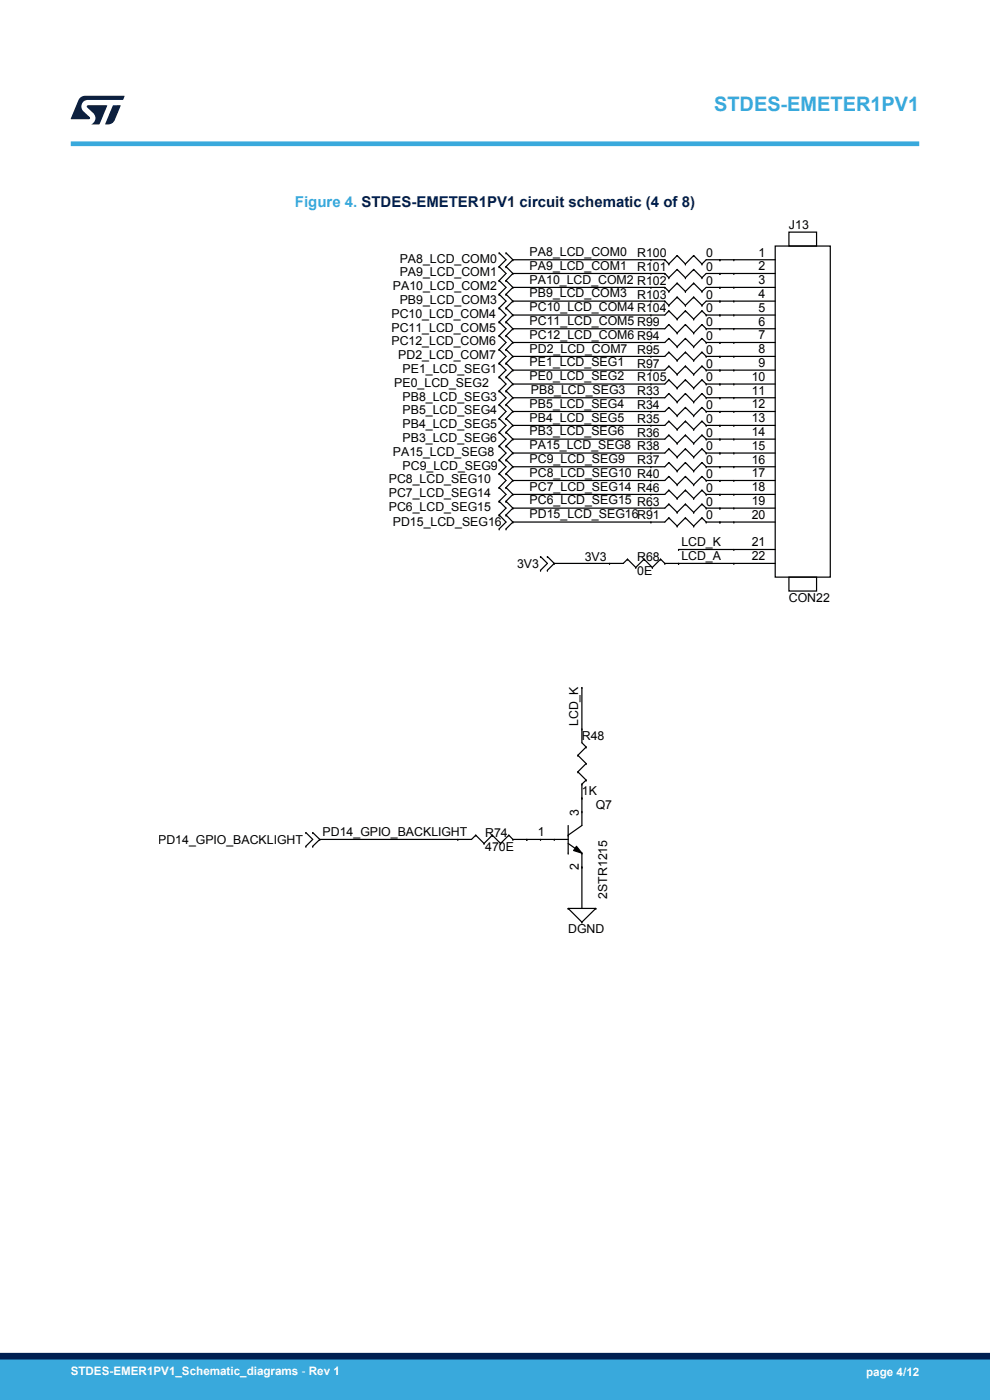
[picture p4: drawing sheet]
<svg xmlns="http://www.w3.org/2000/svg" width="210mm" height="297mm" viewBox="0 0 210 297" stroke-linecap="round" stroke-linejoin="round" font-family="sans-serif">
<g fill="none" stroke="#000" stroke-width=".26">
<path d="M105.9 53.7l1.4 1.4-1.4 1.5M105.9 56.6l1.4 1.4-1.4 1.5M105.9 59.5l1.4 1.5-1.4 1.4M105.9 53.7h.1M105.9 56.6h.1M105.9 59.5h.1M107.3 56.6h.1M107.3 53.7h.1M107.3 59.5h.1M107.3 53.7l1.5 1.4M107.3 56.6l1.5 1.4M107.3 59.5l1.5 1.5"/>
<path d="M108.8 58h32.2M108.8 55.1h32.2M108.8 55.1h.1M108.8 58h.1M108.8 55.1l-1.5 1.5M108.8 58l-1.5 1.5M138.1 58h.1M138.1 55.1h.1M141 58h.1M141 55.1h.1M141 58l.9 .9M141 55.1l.9 .9"/>
<path d="M141.9 58.9h.1M141.9 56h.1M143.6 57.2l1.8 1.7M143.6 54.2l1.8 1.8M143.6 57.2h.1M143.6 54.2h.1M143.6 57.2l-1.7 1.7M143.6 54.2l-1.7 1.8M145.4 58.9h.1M145.4 56h.1M147.1 57.2h.1M147.1 54.2h.1"/>
<path d="M147.1 57.2l-1.7 1.7M147.1 54.2l-1.7 1.8M147.1 57.2l1.8 1.7M147.1 54.2l1.8 1.8M148.9 58.9h.1M148.9 56h.1M152.7 58h.1M152.7 55.1h.1M155.7 58h.1M155.7 55.1h.1M164.4 52.2h11.7v70.2h-11.7zM164.4 55.1h-14.6l-.9 .9"/>
<path d="M164.4 58h-14.6l-.9 .9M167.3 49.2h5.9v3h-5.9zM105.9 62.4l1.4 1.5-1.4 1.4M105.9 65.3l1.4 1.5-1.4 1.5M105.9 68.3l1.4 1.4-1.4 1.5M105.9 71.2l1.4 1.5-1.4 1.5M105.9 74.2l1.4 1.4-1.4 1.5M105.9 77.1l1.4 1.4-1.4 1.5M105.9 80l1.4 1.5-1.4 1.4M105.9 62.4h.1M105.9 65.3h.1M105.9 68.3h.1"/>
<path d="M105.9 71.2h.1M105.9 74.2h.1M105.9 77.1h.1M105.9 80h.1M107.3 62.4h.1M107.3 65.3h.1M107.3 68.3h.1M107.3 71.2h.1M107.3 74.2h.1M107.3 77.1h.1M107.3 80h.1M107.3 62.4l1.5 1.5"/>
<path d="M107.3 65.3l1.5 1.5M107.3 68.3l1.5 1.4M107.3 71.2l1.5 1.5M107.3 74.2l1.5 1.4M107.3 77.1l1.5 1.4M107.3 80l1.5 1.5M108.8 61h32.2M108.8 63.9h32.2M108.8 75.6h.1M108.8 61h.1M108.8 63.9h.1M108.8 66.8h.1"/>
<path d="M108.8 78.5h.1M108.8 69.7h.1M108.8 72.7h.1M108.8 61l-1.5 1.4M108.8 63.9l-1.5 1.4M108.8 66.8l-1.5 1.5M108.8 69.7l-1.5 1.5M108.8 72.7l-1.5 1.5M108.8 75.6l-1.5 1.5M108.8 78.5l-1.5 1.5M138.1 66.8h.1M138.1 61h.1"/>
<path d="M138.1 72.7h.1M138.1 69.7h.1M138.1 78.5h.1M138.1 63.9h.1M138.1 75.6h.1M141 61h.1M141 63.9h.1M141 61l.9 .8M141 63.9l.9 .9M141.9 71.8l-.9 .9h-32.2M141.9 65.9l-.9 .9h-32.2M141.9 68.8l-.9 .9h-32.2"/>
<path d="M141.9 74.7l-.9 .9h-32.2M141.9 77.7l-.9 .8h-32.2M141.9 65.9h.1M141.9 61.8h.1M141.9 71.8h.1M141.9 68.8h.1M141.9 77.7h.1M141.9 64.8h.1M141.9 74.7h.1M141.9 65.9l1.7 1.8M141.9 71.8l1.7 1.8M141.9 68.8l1.7 1.8"/>
<path d="M141.9 77.7l1.7 1.7M141.9 74.7l1.7 1.8M143.6 60.1l1.8 1.7M143.6 63l1.8 1.8M143.6 67.7h.1M143.6 60.1h.1M143.6 73.6h.1M143.6 70.6h.1M143.6 79.4h.1M143.6 63h.1M143.6 76.5h.1M143.6 60.1l-1.7 1.7"/>
<path d="M143.6 63l-1.7 1.8M145.4 65.9h.1M145.4 61.8h.1M145.4 71.8h.1M145.4 68.8h.1M145.4 77.7h.1M145.4 64.8h.1M145.4 74.7h.1M145.4 65.9l1.7 1.8M145.4 71.8l1.7 1.8M145.4 68.8l1.7 1.8M145.4 77.7l1.7 1.7"/>
<path d="M145.4 74.7l1.7 1.8M145.4 65.9l-1.8 1.8M145.4 71.8l-1.8 1.8M145.4 68.8l-1.8 1.8M145.4 77.7l-1.8 1.7M145.4 74.7l-1.8 1.8M147.1 67.7h.1M147.1 60.1h.1M147.1 73.6h.1M147.1 70.6h.1M147.1 79.4h.1M147.1 63h.1"/>
<path d="M147.1 76.5h.1M147.1 60.1l-1.7 1.7M147.1 63l-1.7 1.8M147.1 60.1l1.8 1.7M147.1 63l1.8 1.8M148.9 65.9l-1.8 1.8M148.9 71.8l-1.8 1.8M148.9 68.8l-1.8 1.8M148.9 77.7l-1.8 1.7M148.9 74.7l-1.8 1.8M148.9 65.9h.1M148.9 61.8h.1"/>
<path d="M148.9 71.8h.1M148.9 68.8h.1M148.9 77.7h.1M148.9 64.8h.1M148.9 74.7h.1M148.9 65.9l.9 .9M148.9 71.8l.9 .9M148.9 68.8l.9 .9M148.9 77.7l.9 .8M148.9 74.7l.9 .9M149.8 66.8h.1M149.8 72.7h.1"/>
<path d="M149.8 69.7h.1M149.8 78.5h.1M149.8 75.6h.1M149.8 66.8h14.6M149.8 69.7h14.6M149.8 75.6h14.6M149.8 72.7h14.6M149.8 78.5h14.6M152.7 66.8h.1M152.7 61h.1M152.7 72.7h.1M152.7 69.7h.1"/>
<path d="M152.7 78.5h.1M152.7 63.9h.1M152.7 75.6h.1M155.7 63.9h.1M155.7 69.7h.1M155.7 75.6h.1M155.7 61h.1M155.7 66.8h.1M155.7 72.7h.1M155.7 78.5h.1M164.4 63.9h-14.6l-.9 .9M164.4 61h-14.6l-.9 .8"/>
<path d="M105.9 88.8l1.4 1.4-1.4 1.5M105.9 91.7l1.4 1.5-1.4 1.4M105.9 94.6l1.4 1.5-1.4 1.5M105.9 97.6l1.4 1.4-1.4 1.5M105.9 82.9l1.4 1.5-1.4 1.4M105.9 85.8l1.4 1.5-1.4 1.5M105.9 88.8h.1M105.9 91.7h.1M105.9 94.6h.1M105.9 97.6h.1M105.9 82.9h.1M105.9 85.8h.1"/>
<path d="M107.3 91.7h.1M107.3 88.8h.1M107.3 94.6h.1M107.3 97.6h.1M107.3 82.9h.1M107.3 85.8h.1M107.3 88.8l1.5 1.4M107.3 91.7l1.5 1.5M107.3 94.6l1.5 1.5M107.3 97.6l1.5 1.4M107.3 82.9l1.5 1.5M107.3 85.8l1.5 1.5"/>
<path d="M108.8 96.1h.1M108.8 84.4h.1M108.8 99h.1M108.8 87.3h.1M108.8 90.2h.1M108.8 93.2h.1M108.8 81.5h.1M108.8 90.2l-1.5 1.5M108.8 93.2l-1.5 1.4M108.8 96.1l-1.5 1.5M108.8 99l-1.5 1.5M108.8 81.5l-1.5 1.4"/>
<path d="M108.8 84.4l-1.5 1.4M108.8 87.3l-1.5 1.5M138.1 99h.1M138.1 87.3h.1M138.1 81.5h.1M138.1 96.1h.1M138.1 93.2h.1M138.1 90.2h.1M138.1 84.4h.1M141.9 98.1l-.9 .9h-32.2M141.9 86.4l-.9 .9h-32.2M141.9 80.6l-.9 .9h-32.2"/>
<path d="M141.9 92.3l-.9 .9h-32.2M141.9 83.5l-.9 .9h-32.2M141.9 89.3l-.9 .9h-32.2M141.9 95.2l-.9 .9h-32.2M141.9 98.1h.1M141.9 86.4h.1M141.9 80.6h.1M141.9 95.2h.1M141.9 92.3h.1M141.9 89.3h.1M141.9 83.5h.1M141.9 98.1l1.7 1.8"/>
<path d="M141.9 86.4l1.7 1.8M141.9 80.6l1.7 1.7M141.9 95.2l1.7 1.8M141.9 92.3l1.7 1.8M141.9 89.3l1.7 1.8M141.9 83.5l1.7 1.8M143.6 99.9h.1M143.6 88.2h.1M143.6 82.3h.1M143.6 97h.1M143.6 94.1h.1M143.6 91.1h.1"/>
<path d="M143.6 85.3h.1M145.4 98.1h.1M145.4 86.4h.1M145.4 80.6h.1M145.4 95.2h.1M145.4 92.3h.1M145.4 89.3h.1M145.4 83.5h.1M145.4 98.1l1.7 1.8M145.4 86.4l1.7 1.8M145.4 80.6l1.7 1.7M145.4 95.2l1.7 1.8"/>
<path d="M145.4 92.3l1.7 1.8M145.4 89.3l1.7 1.8M145.4 83.5l1.7 1.8M145.4 98.1l-1.8 1.8M145.4 86.4l-1.8 1.8M145.4 80.6l-1.8 1.7M145.4 95.2l-1.8 1.8M145.4 92.3l-1.8 1.8M145.4 89.3l-1.8 1.8M145.4 83.5l-1.8 1.8M147.1 99.9h.1M147.1 88.2h.1"/>
<path d="M147.1 82.3h.1M147.1 97h.1M147.1 94.1h.1M147.1 91.1h.1M147.1 85.3h.1M148.9 98.1l-1.8 1.8M148.9 86.4l-1.8 1.8M148.9 80.6l-1.8 1.7M148.9 95.2l-1.8 1.8M148.9 92.3l-1.8 1.8M148.9 89.3l-1.8 1.8M148.9 83.5l-1.8 1.8"/>
<path d="M148.9 98.1h.1M148.9 86.4h.1M148.9 80.6h.1M148.9 95.2h.1M148.9 92.3h.1M148.9 89.3h.1M148.9 83.5h.1M148.9 98.1l.9 .9M148.9 86.4l.9 .9M148.9 80.6l.9 .9M148.9 95.2l.9 .9M148.9 92.3l.9 .9"/>
<path d="M148.9 89.3l.9 .9M148.9 83.5l.9 .9M149.8 99h.1M149.8 87.3h.1M149.8 81.5h.1M149.8 96.1h.1M149.8 93.2h.1M149.8 90.2h.1M149.8 84.4h.1M149.8 99h14.6M149.8 87.3h14.6M149.8 81.5h14.6"/>
<path d="M149.8 93.2h14.6M149.8 84.4h14.6M149.8 90.2h14.6M149.8 96.1h14.6M152.7 99h.1M152.7 87.3h.1M152.7 81.5h.1M152.7 96.1h.1M152.7 93.2h.1M152.7 90.2h.1M152.7 84.4h.1M155.7 81.5h.1"/>
<path d="M155.7 87.3h.1M155.7 93.2h.1M155.7 99h.1M155.7 84.4h.1M155.7 90.2h.1M155.7 96.1h.1M105.9 100.5l1.4 1.4-1.4 1.5M105.9 109.3l1.4 1.4-1.4 1.5M105.9 106.3l1.4 1.5-1.4 1.5M105.9 103.4l1.4 1.5-1.4 1.4M105.9 100.5h.1M105.9 103.4h.1"/>
<path d="M105.9 109.3h.1M105.9 112.2h.1M105.9 106.3h.1M107.3 100.5h.1M107.3 103.4h.1M107.3 112.2h.1M107.3 109.3h.1M107.3 106.3h.1M107.3 100.5l1.5 1.4M107.3 109.3l1.5 1.4M107.3 106.3l1.5 1.5M107.3 103.4l1.5 1.5"/>
<path d="M108.8 101.9h.1M108.8 104.9h.1M108.8 107.8h.1M108.8 110.7h.1M108.8 101.9l-1.5 1.5M108.8 110.7l-1.5 1.5M108.8 107.8l-1.5 1.5M108.8 104.9l-1.5 1.4M114.7 118.1l1.4 1.4-1.4 1.5M114.7 118.1h.1M116.1 118.1h.1M116.1 118.1l1.5 1.4"/>
<path d="M117.6 119.5h.1M117.6 119.5l-1.5 1.5M129.3 119.5h.1M133.1 118.6l-.9 .9h-14.6M133.1 118.6h.1M133.1 118.6l1.8 1.8M136.6 118.6l-1.7 1.8M136.6 118.6h.1M136.6 118.6l1.8 1.8M138.1 107.8h.1M138.1 110.7h.1M138.1 104.9h.1"/>
<path d="M138.1 101.9h.1M140.1 118.6l-1.7 1.8M140.1 118.6h.1M140.1 118.6l.9 .9M141 119.5h.1M141 119.5h23.4M141.9 104l-.9 .9h-32.2M141.9 109.9l-.9 .8h-32.2M141.9 101.1l-.9 .8h-32.2M141.9 106.9l-.9 .9h-32.2M141.9 106.9h.1M141.9 109.9h.1"/>
<path d="M141.9 104h.1M141.9 101.1h.1M141.9 106.9l1.7 1.8M141.9 109.9l1.7 1.7M141.9 104l1.7 1.7M141.9 101.1l1.7 1.7M143.6 108.7h.1M143.6 111.6h.1M143.6 105.7h.1M143.6 102.8h.1M143.9 116.6h20.5M143.9 119.5h.1"/>
<path d="M143.9 116.6h.1M145.4 106.9h.1M145.4 109.9h.1M145.4 104h.1M145.4 101.1h.1M145.4 106.9l1.7 1.8M145.4 109.9l1.7 1.7M145.4 104l1.7 1.7M145.4 101.1l1.7 1.7M145.4 106.9l-1.8 1.8M145.4 109.9l-1.8 1.7M145.4 104l-1.8 1.7"/>
<path d="M145.4 101.1l-1.8 1.7M147.1 108.7h.1M147.1 111.6h.1M147.1 105.7h.1M147.1 102.8h.1M148.9 106.9l-1.8 1.8M148.9 109.9l-1.8 1.7M148.9 104l-1.8 1.7M148.9 101.1l-1.8 1.7M148.9 106.9h.1M148.9 109.9h.1M148.9 104h.1"/>
<path d="M148.9 101.1h.1M148.9 106.9l.9 .9M148.9 109.9l.9 .8M148.9 104l.9 .9M148.9 101.1l.9 .8M149.8 107.8h.1M149.8 110.7h.1M149.8 104.9h.1M149.8 101.9h.1M149.8 104.9h14.6M149.8 110.7h14.6M149.8 101.9h14.6"/>
<path d="M149.8 107.8h14.6M152.7 107.8h.1M152.7 110.7h.1M152.7 104.9h.1M152.7 101.9h.1M155.7 104.9h.1M155.7 110.7h.1M155.7 101.9h.1M155.7 107.8h.1M155.7 116.6h.1M155.7 119.5h.1M114.7 121h.1"/>
<path d="M116.1 121h.1M134.9 120.4h.1M138.4 120.4h.1M167.3 122.4h5.9v3h-5.9zM123.4 154.7h.1M123.4 145.8h.1M123.4 145.8v11.8l.9 .9M124.3 158.5h.1M124.3 158.5l-1.7 1.7M64.9 176.6h.1M64.9 179.5h.1M64.9 176.6l1.4 1.5-1.4 1.4"/>
<path d="M66.3 176.6l1.5 1.5M66.3 179.5h.1M66.3 176.6h.1M67.8 178.1h.1M67.8 178.1l-1.5 1.4M97.1 178.1h.1M100.9 177.2l-.9 .9h-32.2M100.9 177.2h.1M100.9 177.2l1.8 1.7M102.7 178.9h.1M104.4 177.2h.1M104.4 177.2l1.8 1.7"/>
<path d="M104.4 177.2l-1.7 1.7M106.2 178.9h.1M107.9 177.2l-1.7 1.7M107.9 177.2h.1M107.9 177.2l.9 .9M108.8 178.1h.1M108.8 178.1h11.7M111.7 178.1h.1M114.7 178.1h.1M117.6 178.1h.1M120.5 177.2h.1M120.5 178.9l2.9 2.1"/>
<path d="M120.5 175.1v5.9M122.3 179.5l1.1 1.5-1.7-.6zM122.6 160.2h.1M122.6 163.7h.1M122.6 160.2l1.7 1.8M122.6 163.7l1.7 1.8M123.4 166.3h.1M123.4 169.3h.1M123.4 172.2h.1M123.4 166.3v8.8l-2.9 2.1M124.3 162h.1M124.3 165.5h.1"/>
<path d="M124.3 162l-1.7 1.7M124.3 165.5l-.9 .8M120.5 192.7l2.9 2.9M120.5 192.7h.1M120.5 181h.1M120.5 192.7h5.9M123.4 195.6h.1M123.4 181h.1M123.4 183.9h.1M123.4 181v11.7M126.4 192.7h.1M126.4 192.7l-3 2.9"/>
</g>
<path d="M122.3 179.5l1.1 1.5-1.7-.6z" fill="#000"/>
<path d="M15 30.5h180" fill="none" stroke="#39a9dc" stroke-width="1"/>
<g fill="#001e41">
<path d="M17.1 20.7l.9-.4 8.4 .1-.3 .8h-7.4a1.4 1.4 0 0 0-1.3 .8 1.4 1.4 0 0 0 .2 1.5l1.4 1.3v.4l-4 .1 1.6-4.1z"/>
<path d="M24 22.4h1.6l-1.3 3.1a1.54 1.54 0 0 1-1.4 .9l-.6-.1z"/>
<path d="M18.5 22.4h4.2l-1.6 4h-1.7a1.48 1.48 0 0 0 .4-2.4l-1.3-1.2z"/>
</g>
<g fill="#39a9dc">
<path d="M0 288.4h210v8.6h-210z" fill-rule="evenodd"/>
<path d="M-.1 288.4h210.2v4.4h-210.2z" fill-rule="evenodd"/>
</g>
<path d="M0 287.7h210" fill="none" stroke="#002052" stroke-width="1.4"/>
<text font-size="4.2" fill="#39a9dc" x="151.5" y="23.5">STDES-EMETER1PV1</text>
<text font-size="3.2" fill="#39a9dc" x="62.6" y="43.8">Figure 4. STDES-EMETER1PV1 circuit schematic (4 of 8)</text>
<g font-size="2.7">
<text x="160.9" y="57.4">2</text>
<text x="160.9" y="54.5">1</text>
<text x="160.9" y="63.2">4</text>
<text x="160.9" y="60.3">3</text>
<text x="160.9" y="69.1">6</text>
<text x="160.9" y="66.2">5</text>
<text x="160.9" y="75">8</text>
<text x="160.9" y="72">7</text>
<text x="160.9" y="77.9">9</text>
<text x="159.5" y="80.8">10</text>
<text x="159.5" y="83.7">11</text>
<text x="159.5" y="86.7">12</text>
<text x="159.5" y="89.6">13</text>
<text x="159.5" y="92.5">14</text>
<text x="159.5" y="95.5">15</text>
<text x="159.5" y="98.4">16</text>
<text x="159.5" y="101.3">17</text>
<text x="159.5" y="104.2">18</text>
<text x="159.5" y="107.2">19</text>
<text x="159.5" y="110.1">20</text>
<text x="159.5" y="115.9">21</text>
<text x="159.5" y="118.9">22</text>
<text x="122.8" y="173.1" transform="rotate(-90 122.8 173.1)">3</text>
<text x="114.1" y="177.4">1</text>
<text x="122.8" y="184.5" transform="rotate(-90 122.8 184.5)">2</text>
</g>
<g font-size="2.6">
<text x="167.3" y="48.7">J13</text>
<text x="84.8" y="55.7">PA8_LCD_COM0</text>
<text x="84.8" y="58.6">PA9_LCD_COM1</text>
<text x="112.3" y="54.3">PA8_LCD_COM0</text>
<text x="112.3" y="57.2">PA9_LCD_COM1</text>
<text x="135.2" y="57.5">R101</text>
<text x="135.2" y="54.6">R100</text>
<text x="149.8" y="54.6">0</text>
<text x="149.8" y="57.5">0</text>
<text x="83.3" y="61.6">PA10_LCD_COM2</text>
<text x="84.8" y="64.5">PB9_LCD_COM3</text>
<text x="112.3" y="60.2">PA10_LCD_COM2 R102</text>
<text x="112.3" y="63.1">PB9_LCD_COM3</text>
<text x="135.2" y="63.3">R103</text>
<text x="149.8" y="60.4">0</text>
<text x="149.8" y="63.3">0</text>
<text x="83" y="67.4">PC10_LCD_COM4</text>
<text x="83" y="70.3">PC11_LCD_COM5</text>
<text x="112.3" y="66">PC10_LCD_COM4 R104</text>
<text x="112.3" y="68.9">PC11_LCD_COM5 R99</text>
<text x="112.3" y="71.8">PC12_LCD_COM6 R94</text>
<text x="149.8" y="66.2">0</text>
<text x="149.8" y="69.2">0</text>
<text x="83" y="73.3">PC12_LCD_COM6</text>
<text x="84.5" y="76.2">PD2_LCD_COM7</text>
<text x="112.3" y="74.8">PD2_LCD_COM7</text>
<text x="112.3" y="77.7">PE1_LCD_SEG1</text>
<text x="135.2" y="78">R97</text>
<text x="135.2" y="75">R95</text>
<text x="149.8" y="75">0</text>
<text x="149.8" y="72.1">0</text>
<text x="149.8" y="78">0</text>
<text x="83.6" y="82.1">PE0_LCD_SEG2</text>
<text x="85.4" y="79.1">PE1_LCD_SEG1</text>
<text x="112.3" y="80.7">PE0_LCD_SEG2</text>
<text x="112.6" y="83.6">PB8_LCD_SEG3</text>
<text x="135.2" y="80.9">R105</text>
<text x="135.2" y="83.8">R33</text>
<text x="149.8" y="80.9">0</text>
<text x="149.8" y="83.8">0</text>
<text x="85.4" y="85">PB8_LCD_SEG3</text>
<text x="85.4" y="87.9">PB5_LCD_SEG4</text>
<text x="112.3" y="86.5">PB5_LCD_SEG4</text>
<text x="112.3" y="89.4">PB4_LCD_SEG5</text>
<text x="135.2" y="89.6">R35</text>
<text x="135.2" y="86.7">R34</text>
<text x="149.8" y="86.7">0</text>
<text x="149.8" y="89.6">0</text>
<text x="85.4" y="90.8">PB4_LCD_SEG5</text>
<text x="85.4" y="93.8">PB3_LCD_SEG6</text>
<text x="112.3" y="95.3">PA15_LCD_SEG8 R38</text>
<text x="112.3" y="92.3">PB3_LCD_SEG6</text>
<text x="135.2" y="92.6">R36</text>
<text x="149.8" y="95.5">0</text>
<text x="149.8" y="92.6">0</text>
<text x="83.3" y="96.7">PA15_LCD_SEG8</text>
<text x="85.4" y="99.6">PC9_LCD_SEG9</text>
<text x="112.3" y="98.2">PC9_LCD_SEG9</text>
<text x="112.3" y="101.1">PC8_LCD_SEG10 R40</text>
<text x="135.2" y="98.5">R37</text>
<text x="149.8" y="98.5">0</text>
<text x="149.8" y="101.4">0</text>
<text x="82.5" y="102.5">PC8_LCD_SEG10</text>
<text x="82.5" y="105.5">PC7_LCD_SEG14</text>
<text x="112.3" y="104.1">PC7_LCD_SEG14 R46</text>
<text x="112.3" y="107">PC6_LCD_SEG15 R63</text>
<text x="149.8" y="104.3">0</text>
<text x="149.8" y="107.2">0</text>
<text x="82.5" y="108.4">PC6_LCD_SEG15</text>
<text x="83.3" y="111.6">PD15_LCD_SEG16</text>
<text x="112.3" y="109.9">PD15_LCD_SEG16R91</text>
<text x="149.8" y="110.2">0</text>
<text x="124" y="118.9">3V3</text>
<text x="135.2" y="118.9">R68</text>
<text x="144.5" y="115.8">LCD_K</text>
<text x="144.5" y="118.7">LCD_A</text>
<text x="109.7" y="120.4">3V3</text>
<text x="135.2" y="121.9">0E</text>
<text x="167.3" y="127.7">CON22</text>
<text x="122.6" y="154.1" transform="rotate(-90 122.6 154.1)">LCD_K</text>
<text x="123.4" y="157">R48</text>
<text x="123.4" y="168.7">1K</text>
<text x="126.4" y="171.7">Q7</text>
<text x="33.5" y="179">PD14_GPIO_BACKLIGHT</text>
<text x="68.4" y="177.3">PD14_GPIO_BACKLIGHT</text>
<text x="102.9" y="177.5">R74</text>
<text x="102.9" y="180.4">470E</text>
<text x="128.8" y="190.7" transform="rotate(-90 128.8 190.7)">2STR1215</text>
<text x="120.5" y="198">DGND</text>
</g>
<g font-size="2.5" fill="#fff">
<text x="15" y="291.6">STDES-EMER1PV1_Schematic_diagrams - Rev 1</text>
<text x="183.7" y="291.9">page 4/12</text>
</g>
</svg>
